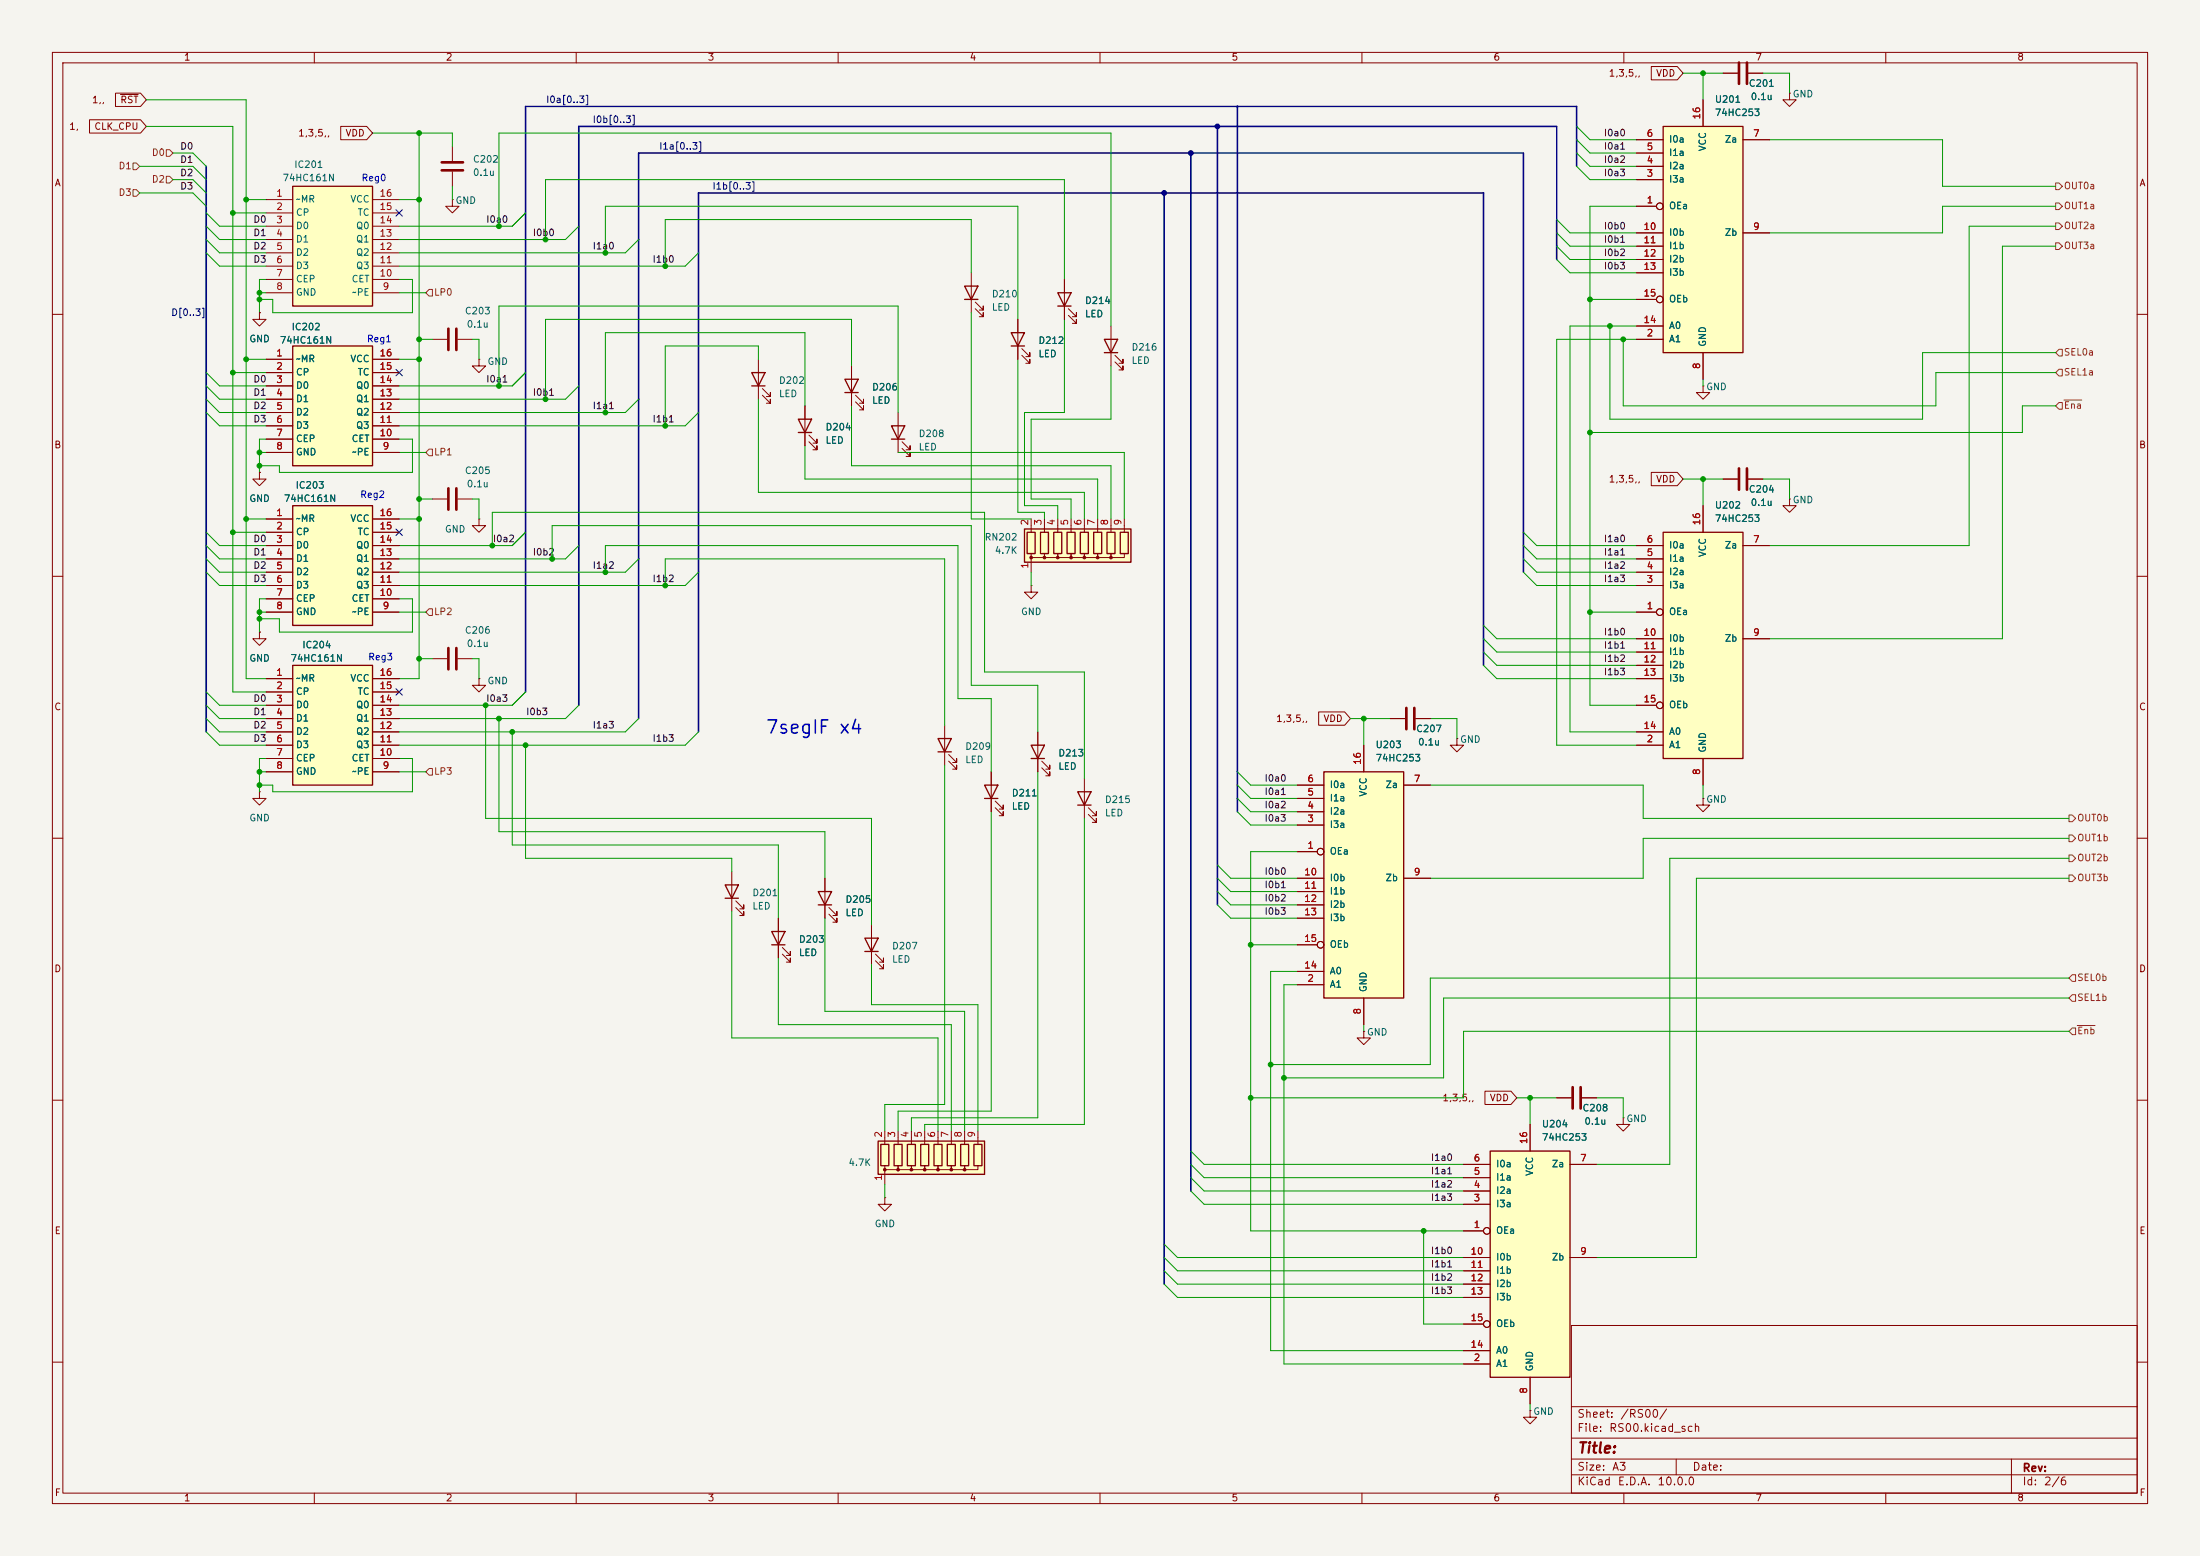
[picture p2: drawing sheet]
<svg xmlns="http://www.w3.org/2000/svg" width="420mm" height="297mm" viewBox="0 0 420 297" stroke-linecap="round" stroke-linejoin="round" font-family="sans-serif">
<path d="M0 0h420v297h-420z" fill="#f5f4ef" stroke="#f5f4ef" stroke-width=".19"/>
<g fill="none" stroke="#840000" stroke-width=".19">
<path d="M10 10h400v277h-400zM12 12h396v273h-396zM60 10v2M110 10v2M160 10v2M210 10v2M260 10v2M310 10v2M360 10v2M10 60h2M408 60h2M10 110h2"/>
<path d="M408 110h2M10 160h2M408 160h2M10 210h2M408 210h2M300 253h108v32h-108zM10 260h2M300 278.5h108M300 274.5h108M300 268.5h108M320 278.5v3M384 278.5v6.5"/>
<path d="M408 260h2M60 285v2M110 285v2M160 285v2M210 285v2M260 285v2M300 281.5h108M310 285v2M360 285v2"/>
</g>
<path d="M55.9 66h15.2v22.9h-15.2z" fill="#ffffc2"/>
<path d="M55.9 66h15.2v22.9h-15.2z" fill="none" stroke="#840000" stroke-width=".25"/>
<g fill="none" stroke="#840000" stroke-width=".19">
<path d="M50.8 68.6h5.1M50.8 71.1h5.1M50.8 73.7h5.1M50.8 76.2h5.1M50.8 78.7h5.1M71.1 68.6h5.1M71.1 71.1h5.1M71.1 73.7h5.1M71.1 76.2h5.1M71.1 78.7h5.1M50.8 81.3h5.1M50.8 83.8h5.1"/>
<path d="M50.8 86.4h5.1M71.1 81.3h5.1M71.1 83.8h5.1M71.1 86.4h5.1"/>
</g>
<path d="M195.6 101h20.3v6.3h-20.3z" fill="#ffffc2"/>
<path d="M143.5 71.1h2.5l-1.2 2.6zM143.5 73.7h2.5M195.6 101h20.3v6.3h-20.3zM196.1 101.6h1.5v4.1h-1.5zM198.6 101.6h1.6v4.1h-1.6zM201.2 101.6h1.5v4.1h-1.5zM203.7 101.6h1.5v4.1h-1.5zM206.2 101.6h1.6v4.1h-1.6zM208.8 101.6h1.5v4.1h-1.5zM211.3 101.6h1.6v4.1h-1.6zM213.9 101.6h1.5v4.1h-1.5z" fill="none" stroke="#840000" stroke-width=".25"/>
<g fill="#840000" stroke="#840000" stroke-width=".19">
<circle cx="196.8" cy="106.4" r=".25"/>
<circle cx="199.4" cy="106.4" r=".25"/>
<circle cx="201.9" cy="106.4" r=".25"/>
<circle cx="204.5" cy="106.4" r=".25"/>
<circle cx="207" cy="106.4" r=".25"/>
<circle cx="209.5" cy="106.4" r=".25"/>
<circle cx="212.1" cy="106.4" r=".25"/>
</g>
<g fill="none" stroke="#840000" stroke-width=".19">
<path d="M144.8 68.6v7.6M145.5 75.4l1.6 1.6v-.8v.8h-.8M145.5 74.2l1.6 1.5v-.8v.8h-.8M196.8 99.1v2.5M199.4 99.1v2.5M201.9 99.1v2.5M204.5 99.1v2.5M207 99.1v2.5M209.5 99.1v2.5M212.1 99.1v2.5M214.6 99.1v2.5M196.8 105.7v.7h2.6v-.7v.7h2.5v-.7v.7h2.6v-.7v.7h2.5v-.7v.7h2.5v-.7v.7h2.6v-.7v.7h2.5v-.7"/>
<path d="M196.8 106.7v2.5"/>
</g>
<path d="M55.9 35.6h15.2v22.8h-15.2z" fill="#ffffc2"/>
<path d="M55.9 35.6h15.2v22.8h-15.2z" fill="none" stroke="#840000" stroke-width=".25"/>
<g fill="none" stroke="#840000" stroke-width=".19">
<path d="M50.8 38.1h5.1M71.1 38.1h5.1M49.5 59.7v1.3h1.3l-1.3 1.2-1.2-1.2h1.2M49.5 59.7h.1M50.8 40.6h5.1M50.8 43.2h5.1M50.8 45.7h5.1M50.8 48.3h5.1M50.8 50.8h5.1M50.8 53.3h5.1M50.8 55.9h5.1M71.1 40.6h5.1"/>
<path d="M71.1 43.2h5.1M71.1 45.7h5.1M71.1 48.3h5.1M71.1 50.8h5.1M71.1 53.3h5.1M71.1 55.9h5.1M341.6 95.3v1.2h1.3l-1.3 1.3-1.2-1.3h1.2M341.6 95.3h.1"/>
</g>
<path d="M252.7 147.3h15.3v43.2h-15.3z" fill="#ffffc2"/>
<path d="M161.3 72.4h2.5l-1.2 2.5zM161.3 74.9h2.5M152.4 80h2.5l-1.2 2.6zM152.4 82.6h2.5M252.7 147.3h15.3v43.2h-15.3zM138.4 168.9h2.6l-1.3 2.6zM138.4 171.5h2.6M147.3 177.8h2.6l-1.3 2.5zM165.1 179.1h2.5l-1.2 2.5zM147.3 180.3h2.6M165.1 181.6h2.5" fill="none" stroke="#840000" stroke-width=".25"/>
<g fill="none" stroke="#840000" stroke-width=".19">
<path d="M86.4 27.9v2.8M86.4 32.8v2.8M91.4 68.6v1.3h1.3l-1.3 1.2-1.2-1.2h1.2M91.4 68.6h.1M153.7 77.5v7.6M162.6 69.9v7.6M163.3 76.7l1.5 1.5v-.7v.7h-.7M163.3 75.4l1.5 1.6v-.8v.8h-.7M325.1 73.7v1.2h1.3l-1.3 1.3-1.3-1.3h1.3M325.1 73.7h.1M49.5 90.2v1.2h1.3l-1.3 1.3-1.2-1.3h1.2M49.5 90.2h.1"/>
<path d="M82.5 95.3h2.8M87.4 95.3h2.8M154.4 84.3l1.6 1.6v-.8v.8h-.8M154.4 83.1l1.6 1.5v-.8v.8h-.8M91.4 129.5v1.3h1.3l-1.3 1.3-1.2-1.3h1.2M91.4 129.5h.1M265.4 137.2h2.8M270.3 137.2h2.7M247.6 157.5h5.1M247.6 154.9h5.1M247.6 152.4h5.1M247.6 149.9h5.1"/>
<path d="M260.3 142.2v5.1M268 149.9h5M139.7 166.4v7.6M140.5 173.2l1.5 1.6v-.8v.8h-.8M140.5 172l1.5 1.5v-.8v.8h-.8M148.6 175.3v7.6M166.4 176.5v7.7M247.6 162.6h3.9M247.6 167.6h5.1M247.6 170.2h5.1M247.6 172.7h5.1M247.6 175.3h5.1"/>
<path d="M268 167.6h5M149.4 182.1l1.5 1.5v-.7v.7h-.8M149.4 180.8l1.5 1.6v-.8v.8h-.8M167.1 183.4l1.6 1.5v-.7v.7h-.8M167.1 182.1l1.6 1.5v-.7v.7h-.8M247.6 188h5.1M247.6 185.4h5.1M247.6 180.3h3.9M260.3 190.5v5.1M168.9 228.6v1.3h1.3l-1.3 1.2-1.3-1.2h1.3M168.9 228.6h.1"/>
<circle cx="252.1" cy="162.6" r=".63"/>
<circle cx="252.1" cy="180.3" r=".63"/>
</g>
<path d="M84.3 32.5h4.1M84.3 31h4.1M85.6 93.2v4.1M87.1 93.2v4.1M268.5 135.1v4.1M270 135.1v4.1" fill="none" stroke="#840000" stroke-width=".51"/>
<path d="M317.5 101.6h15.2v43.2h-15.2z" fill="#ffffc2"/>
<path d="M317.5 101.6h15.2v43.2h-15.2zM156.2 170.2h2.5l-1.2 2.5zM156.2 172.7h2.5" fill="none" stroke="#840000" stroke-width=".25"/>
<g fill="none" stroke="#840000" stroke-width=".19">
<path d="M86.4 38.1v1.3h1.2l-1.2 1.2-1.3-1.2h1.3M86.4 38.1h.1M325.1 96.5v5.1M312.4 116.8h3.8M312.4 111.8h5.1M312.4 109.2h5.1M312.4 106.7h5.1M312.4 104.1h5.1M332.7 104.1h5.1M49.5 120.7v1.2h1.3l-1.3 1.3-1.2-1.3h1.2M49.5 120.7h.1M312.4 121.9h5.1"/>
<path d="M312.4 124.5h5.1M312.4 127h5.1M312.4 129.5h5.1M312.4 139.7h5.1M312.4 134.6h3.8M332.7 121.9h5.1M312.4 142.2h5.1M325.1 152.4v1.3h1.3l-1.3 1.2-1.3-1.2h1.3M325.1 152.4h.1M325.1 144.8v5.1M157.5 167.6v7.7M158.2 174.5l1.6 1.5v-.7v.7h-.8"/>
<path d="M158.2 173.2l1.6 1.6v-.8v.8h-.8M260.3 196.9v1.2h1.3l-1.3 1.3-1.2-1.3h1.2M260.3 196.9h.1M297.2 209.6h2.8M302 209.6h2.8M309.9 213.4v1.2h1.2l-1.2 1.3-1.3-1.3h1.3M309.9 213.4h.1"/>
<circle cx="316.9" cy="116.8" r=".63"/>
<circle cx="316.9" cy="134.6" r=".63"/>
</g>
<path d="M300.2 207.5v4.1M301.8 207.5v4.1" fill="none" stroke="#840000" stroke-width=".51"/>
<path d="M55.9 96.5h15.2v22.9h-15.2z" fill="#ffffc2"/>
<path d="M55.9 96.5h15.2v22.9h-15.2z" fill="none" stroke="#840000" stroke-width=".25"/>
<g fill="none" stroke="#840000" stroke-width=".19">
<path d="M50.8 99.1h5.1M71.1 99.1h5.1M50.8 101.6h5.1M50.8 104.1h5.1M50.8 106.7h5.1M50.8 109.2h5.1M50.8 111.8h5.1M50.8 114.3h5.1M50.8 116.8h5.1M71.1 101.6h5.1M71.1 104.1h5.1M71.1 106.7h5.1"/>
<path d="M71.1 109.2h5.1M71.1 111.8h5.1M71.1 114.3h5.1M71.1 116.8h5.1"/>
</g>
<path d="M284.5 219.7h15.2v43.2h-15.2z" fill="#ffffc2"/>
<path d="M284.5 219.7h15.2v43.2h-15.2z" fill="none" stroke="#840000" stroke-width=".25"/>
<g fill="none" stroke="#840000" stroke-width=".19">
<path d="M82.5 64.8h2.8M87.4 64.8h2.8M91.4 99.1v1.2h1.3l-1.3 1.3-1.2-1.3h1.2M91.4 99.1h.1M82.5 125.7h2.8M87.4 125.7h2.8M292.1 214.6v5.1M279.4 234.9h3.8M279.4 229.9h5.1M279.4 227.3h5.1M279.4 224.8h5.1M279.4 222.2h5.1"/>
<path d="M299.7 222.2h5.1M279.4 240h5.1M279.4 242.6h5.1M279.4 245.1h5.1M279.4 247.6h5.1M279.4 257.8h5.1M279.4 252.7h3.8M299.7 240h5.1M279.4 260.3h5.1M292.1 269.2v1.3h1.3l-1.3 1.3-1.3-1.3h1.3M292.1 269.2h.1M292.1 262.9v5.1"/>
<circle cx="283.8" cy="234.9" r=".63"/>
<circle cx="283.8" cy="252.7" r=".63"/>
</g>
<path d="M85.6 62.7v4.1M87.1 62.7v4.1M85.6 123.7v4.1M87.1 123.7v4.1" fill="none" stroke="#840000" stroke-width=".51"/>
<path d="M55.9 127h15.2v22.9h-15.2z" fill="#ffffc2"/>
<path d="M201.9 55.9h2.6l-1.3 2.5zM201.9 58.4h2.6M193 63.5h2.6l-1.3 2.5zM193 66h2.6M210.8 64.8h2.6l-1.3 2.5zM210.8 67.3h2.6M55.9 127h15.2v22.9h-15.2z" fill="none" stroke="#840000" stroke-width=".25"/>
<g fill="none" stroke="#840000" stroke-width=".19">
<path d="M328.9 14h2.8M333.8 14h2.7M341.6 17.8v1.3h1.3l-1.3 1.2-1.2-1.2h1.2M341.6 17.8h.1M203.2 53.3v7.7M204 58.9l1.5 1.6v-.8v.8h-.8M194.3 61v7.6M195.1 67.8l1.5 1.5v-.7v.7h-.8M195.1 66.5l1.5 1.6v-.8v.8h-.8M204 60.2l1.5 1.5v-.7v.7h-.8M212.1 62.2v7.7M212.9 69.1l1.5 1.5v-.7v.7h-.8"/>
<path d="M212.9 67.8l1.5 1.5v-.7v.7h-.8M328.9 91.4h2.8M333.8 91.4h2.7M50.8 129.5h5.1M50.8 132.1h5.1M50.8 134.6h5.1M50.8 137.2h5.1M50.8 139.7h5.1M71.1 129.5h5.1M71.1 132.1h5.1M71.1 134.6h5.1M71.1 137.2h5.1"/>
<path d="M71.1 139.7h5.1M49.5 151.1v1.3h1.3l-1.3 1.3-1.2-1.3h1.2M49.5 151.1h.1M50.8 142.2h5.1M50.8 144.8h5.1M50.8 147.3h5.1M71.1 142.2h5.1M71.1 144.8h5.1M71.1 147.3h5.1M278.1 141v1.2h1.3l-1.3 1.3-1.2-1.3h1.2M278.1 141h.1"/>
</g>
<path d="M332 11.9v4.1M333.5 11.9v4.1M332 89.4v4.1M333.5 89.4v4.1" fill="none" stroke="#840000" stroke-width=".51"/>
<path d="M317.5 24.1h15.2v43.2h-15.2z" fill="#ffffc2"/>
<path d="M317.5 24.1h15.2v43.2h-15.2zM184.1 54.6h2.6l-1.3 2.6zM184.1 57.2h2.6" fill="none" stroke="#840000" stroke-width=".25"/>
<g fill="none" stroke="#840000" stroke-width=".19">
<path d="M325.1 19.1v5M312.4 39.4h3.8M312.4 34.3h5.1M312.4 31.8h5.1M312.4 29.2h5.1M312.4 26.7h5.1M332.7 26.7h5.1M185.4 52.1v7.6M186.2 58.9l1.5 1.6v-.8v.8h-.8M186.2 57.7l1.5 1.5v-.8v.8h-.8M312.4 44.5h5.1M312.4 47h5.1"/>
<path d="M312.4 49.5h5.1M312.4 52.1h5.1M312.4 57.2h3.8M332.7 44.5h5.1M312.4 64.8h5.1M312.4 62.2h5.1M325.1 67.3v5.1"/>
<circle cx="316.9" cy="39.4" r=".63"/>
<circle cx="316.9" cy="57.1" r=".63"/>
</g>
<path d="M167.6 217.8h20.4v6.4h-20.4z" fill="#ffffc2"/>
<g fill="none" stroke="#840000" stroke-width=".25">
<path d="M170.2 81.3h2.5l-1.3 2.5zM170.2 83.8h2.5M179.1 141h2.5l-1.3 2.5zM179.1 143.5h2.5M188 149.9h2.5l-1.3 2.5zM188 152.4h2.5M196.8 142.2h2.6l-1.3 2.6zM196.8 144.8h2.6M205.7 151.1h2.6l-1.3 2.6zM205.7 153.7h2.6M167.6 217.8h20.4v6.4h-20.4zM168.1 218.4h1.6v4.1h-1.6z"/>
<path d="M170.7 218.4h1.5v4.1h-1.5zM173.2 218.4h1.6v4.1h-1.6zM175.8 218.4h1.5v4.1h-1.5zM178.3 218.4h1.5v4.1h-1.5zM180.8 218.4h1.6v4.1h-1.6zM183.4 218.4h1.5v4.1h-1.5zM185.9 218.4h1.6v4.1h-1.6z"/>
</g>
<g fill="#840000" stroke="#840000" stroke-width=".19">
<circle cx="168.9" cy="223.3" r=".25"/>
<circle cx="171.4" cy="223.3" r=".25"/>
<circle cx="174" cy="223.3" r=".25"/>
<circle cx="176.5" cy="223.3" r=".25"/>
<circle cx="179.1" cy="223.3" r=".25"/>
<circle cx="181.6" cy="223.3" r=".25"/>
<circle cx="184.1" cy="223.3" r=".25"/>
</g>
<g fill="none" stroke="#840000" stroke-width=".19">
<path d="M22 17.8h4.8l1.1 1.3-1.1 1.2h-4.8zM23 18h3.4M315.2 12.7h5l1.1 1.3-1.1 1.2h-5zM325.1 19.1v5M328.9 14h2.8M333.8 14h2.7M17.1 22.9h9.7l1.1 1.2-1.1 1.3h-9.7zM65 24.1h5l1.1 1.3-1.1 1.3h-5zM312.4 39.4h3.8M312.4 34.3h5.1M312.4 31.8h5.1M312.4 29.2h5.1"/>
<path d="M312.4 26.7h5.1M332.7 26.7h5.1M49.5 59.7h.1M203.2 53.3v2.6M203.2 58.4v2.6M312.4 44.5h5.1M312.4 47h5.1M312.4 49.5h5.1M312.4 52.1h5.1M312.4 57.2h3.8M332.7 44.5h5.1M50.8 68.6h5.1"/>
<path d="M50.8 71.1h5.1M50.8 73.7h5.1M50.8 76.2h5.1M50.8 78.7h5.1M71.1 68.6h5.1M71.1 71.1h5.1M71.1 73.7h5.1M71.1 76.2h5.1M71.1 78.7h5.1M153.7 77.5v2.5M162.6 69.9v2.5M162.6 74.9v2.6"/>
<path d="M171.4 78.7v7.7M194.3 61v2.5M194.3 66v2.6M312.4 64.8h5.1M312.4 62.2h5.1M325.1 67.3v5.1M49.5 90.2h.1M50.8 81.3h5.1M50.8 83.8h5.1M50.8 86.4h5.1M50.8 99.1h5.1M71.1 81.3h5.1"/>
<path d="M71.1 83.8h5.1M71.1 86.4h5.1M71.1 99.1h5.1M153.7 82.6v2.5M172.2 85.6l1.5 1.5v-.7v.7h-.7M172.2 84.3l1.5 1.6v-.8v.8h-.7M315.2 90.2h5l1.1 1.2-1.1 1.3h-5zM325.1 96.5v5.1M328.9 91.4h2.8M333.8 91.4h2.7M50.8 116.8h5.1M50.8 111.8h5.1"/>
<path d="M50.8 109.2h5.1M50.8 106.7h5.1M50.8 104.1h5.1M50.8 101.6h5.1M50.8 114.3h5.1M71.1 116.8h5.1M71.1 111.8h5.1M71.1 109.2h5.1M71.1 106.7h5.1M71.1 104.1h5.1M71.1 101.6h5.1M71.1 114.3h5.1"/>
<path d="M196.8 111.8v1.2h1.3l-1.3 1.3-1.2-1.3h1.2M196.8 111.8h.1M312.4 116.8h3.8M312.4 111.8h5.1M312.4 109.2h5.1M312.4 106.7h5.1M312.4 104.1h5.1M332.7 104.1h5.1M49.5 120.7h.1M50.8 137.2h5.1M50.8 129.5h5.1M50.8 139.7h5.1"/>
<path d="M50.8 134.6h5.1M50.8 132.1h5.1M71.1 137.2h5.1M71.1 129.5h5.1M71.1 139.7h5.1M71.1 134.6h5.1M71.1 132.1h5.1M180.3 138.4v7.7M198.1 139.7v7.6M251.7 135.9h5l1.1 1.3-1.1 1.2h-5zM265.4 137.2h2.8M270.3 137.2h2.7"/>
<path d="M312.4 121.9h5.1M312.4 124.5h5.1M312.4 127h5.1M312.4 129.5h5.1M312.4 139.7h5.1M312.4 134.6h3.8M332.7 121.9h5.1M50.8 142.2h5.1M50.8 144.8h5.1M50.8 147.3h5.1M71.1 142.2h5.1M71.1 144.8h5.1"/>
<path d="M71.1 147.3h5.1M181.1 145.3l1.5 1.5v-.7v.7h-.7M181.1 144l1.5 1.5v-.7v.7h-.7M189.2 147.3v7.6M190 154.2l1.5 1.5v-.8v.8h-.7M190 152.9l1.5 1.5v-.7v.7h-.7M198.9 146.6l1.5 1.5v-.8v.8h-.8M198.9 145.3l1.5 1.5v-.7v.7h-.8M207 148.6v7.6M207.8 155.4l1.5 1.6v-.8v.8h-.8M207.8 154.2l1.5 1.5v-.8v.8h-.8M247.6 157.5h5.1"/>
<path d="M247.6 154.9h5.1M247.6 152.4h5.1M247.6 149.9h5.1M260.3 142.2v5.1M268 149.9h5M312.4 142.2h5.1M325.1 144.8v5.1M148.6 175.3v2.5M157.5 167.6v2.6M157.5 172.7v2.6M247.6 162.6h3.9M247.6 167.6h5.1"/>
<path d="M247.6 170.2h5.1M247.6 172.7h5.1M247.6 175.3h5.1M268 167.6h5M148.6 180.3v2.6M247.6 188h5.1M247.6 185.4h5.1M247.6 180.3h3.9M260.3 190.5v5.1M168.9 215.9v2.5M171.4 215.9v2.5M174 215.9v2.5"/>
<path d="M176.5 215.9v2.5M179.1 215.9v2.5M181.6 215.9v2.5M184.1 215.9v2.5M186.7 215.9v2.5M283.5 208.3h4.9l1.2 1.3-1.2 1.2h-4.9zM292.1 214.6v5.1M297.2 209.6h2.8M302 209.6h2.8M168.9 222.5v.8h2.5v-.8v.8h2.6v-.8v.8h2.5v-.8v.8h2.6v-.8v.8h2.5v-.8v.8h2.5v-.8v.8h2.6v-.8M168.9 223.5v2.6M279.4 234.9h3.8"/>
<path d="M279.4 229.9h5.1M279.4 227.3h5.1M279.4 224.8h5.1M279.4 222.2h5.1M299.7 222.2h5.1M279.4 240h5.1M279.4 242.6h5.1M279.4 245.1h5.1M279.4 247.6h5.1M279.4 257.8h5.1M279.4 252.7h3.8M299.7 240h5.1"/>
<path d="M279.4 260.3h5.1M292.1 262.9v5.1"/>
<circle cx="316.9" cy="39.4" r=".63"/>
<circle cx="316.9" cy="57.1" r=".63"/>
<circle cx="316.9" cy="116.8" r=".63"/>
<circle cx="316.9" cy="134.6" r=".63"/>
<circle cx="252.1" cy="162.6" r=".63"/>
<circle cx="252.1" cy="180.3" r=".63"/>
<circle cx="283.8" cy="234.9" r=".63"/>
<circle cx="283.8" cy="252.7" r=".63"/>
</g>
<g fill="none" stroke="#725600" stroke-width=".19">
<path d="M25.4 36.2h.6l.7 .6-.7 .7h-.6zM25.4 31.1h.6l.7 .7-.7 .6h-.6zM31.7 28.6h.7l.6 .6-.6 .6h-.7zM31.7 33.7h.7l.6 .6-.6 .6h-.7zM392.4 38.7h.7l.6 .7-.6 .6h-.7zM392.4 34.9h.7l.6 .7-.6 .6h-.7zM81.3 55.9l.6-.7h.6v1.3h-.6zM392.4 46.4h.7l.6 .6-.6 .6h-.7zM392.4 42.5h.7l.6 .7-.6 .6h-.7zM393.1 70.5h.6v1.3h-.6l-.7-.7zM393.1 76.8h.6v1.3h-.6l-.7-.6zM393.1 66.7h.6v1.2h-.6l-.7-.6z"/>
<path d="M394 76.4h3.4M81.3 86.4l.6-.7h.6v1.3h-.6zM81.9 116.2h.6v1.3h-.6l-.6-.7zM81.9 146.7h.6v1.3h-.6l-.6-.7zM395 155.6h.6l.6 .6-.6 .6h-.6zM395 159.4h.6l.6 .6-.6 .7h-.6zM395 167h.6l.6 .6-.6 .7h-.6zM395 163.2h.6l.6 .6-.6 .7h-.6zM395.6 196.2h.6v1.3h-.6l-.6-.6zM395.6 186.1h.6v1.2h-.6l-.6-.6zM395.6 189.9h.6v1.2h-.6l-.6-.6zM396.6 195.7h3.4"/>
</g>
<path d="M39.4 31.8v107.9M100.3 20.3v111.8M222.2 36.8v208.3M232.4 24.1v148.6M236.2 20.3v134.6M290.8 29.2v80M297.2 24.1h-186.7v110.5M301 20.3v11.5M297.2 41.9v7.6M121.9 137.2v-108h105.4v198.1M283.2 127v-90.2h-149.9v102.9" fill="none" stroke="#000084" stroke-width=".3"/>
<path d="M100.3 20.3h200.7M227.3 29.2h63.5M297.2 24.1v17.8" fill="none" stroke="#000084" stroke-width=".25"/>
<g fill="none" stroke="#009600" stroke-width=".19">
<path d="M27.9 19.1h19.1v110.4h3.8M321.3 14h7.6M325.1 14v5.1M336.5 14h5.1v3.8M26.7 36.8h10.1l2.6 2.6M26.7 31.8h10.1l2.6 2.5M27.9 24.1h16.5v108h6.4M33 34.3h3.8l2.6 2.5M33 29.2h3.8l2.6 2.6M47 38.1h3.8M71.1 25.4h15.3v2.5M76.2 38.1h3.8"/>
<path d="M80 25.4v104.1h-3.8M86.4 35.6v2.5M301 24.1l2.5 2.6h8.9M301 31.8l2.5 2.5h8.9M301 26.7l2.5 2.5h8.9M301 29.2l2.5 2.6h8.9M312.4 39.4h-8.9v95.2h8.9M337.8 26.7h33v8.9h21.6M392.4 39.4h-21.6v5.1h-33M39.4 40.6l2.5 2.6h8.9M39.4 45.7l2.5 2.6h8.9M39.4 43.2l2.5 2.5h8.9"/>
<path d="M39.4 48.3l2.5 2.5h8.9M44.4 40.6h6.4M49.5 55.9h1.3M50.8 53.3h-1.3v6.4M76.2 53.3h2.5v6.4h-26.6v-2.5h-2.6M76.2 55.9h5.1M95.2 43.2v-17.8h116.9v36.8M100.3 40.6l-2.5 2.6h-21.6M104.1 45.7v-11.4h99.1v19M110.5 43.2l-2.6 2.5h-31.7M115.6 48.3v-8.9h78.7v21.6M121.9 45.7l-2.5 2.6h-43.2"/>
<path d="M127 50.8v-8.9h58.4v10.2M133.3 48.3l-2.5 2.5h-54.6M185.4 59.7v39.4h11.4M297.2 41.9l2.5 2.6h12.7M297.2 44.5l2.5 2.5h12.7M297.2 49.5l2.5 2.6h12.7M297.2 47l2.5 2.5h12.7M303.5 57.2h8.9M392.4 47h-10.1v74.9h-44.5M392.4 43.2h-16.5v60.9h-38.1M39.4 78.7l2.5 2.6h8.9M39.4 73.7l2.5 2.5h8.9"/>
<path d="M39.4 76.2l2.5 2.5h8.9M39.4 71.1l2.5 2.6h8.9M44.4 71.1h6.4M47 68.6h3.8M76.2 68.6h3.8M80 64.8h2.5M90.2 64.8h1.2v3.8M95.2 73.7v-15.3h76.2v20.3M100.3 71.1l-2.5 2.6h-21.6M110.5 73.7l-2.6 2.5h-31.7M121.9 76.2l-2.5 2.5h-43.2M133.3 78.7l-2.5 2.6h-54.6"/>
<path d="M144.8 68.6v-2.6h-17.8v15.3M144.8 76.2v17.8h62.2v5.1M153.7 77.5v-14h-38.1v15.2M162.6 77.5v11.4h49.5v10.2M162.6 69.9v-8.9h-58.5v15.2M194.3 68.6v29.2h5.1v1.3M203.2 61v17.7h-7.6v17.8h6.3v2.6M212.1 69.9v10.1h-15.3v15.3h7.7v3.8M307.3 62.2v17.8h59.7v-12.7h25.4M309.9 64.8v12.7h59.7v-6.4h22.8M312.4 64.8h-15.2v77.4h15.2M312.4 62.2h-12.7v77.5h12.7"/>
<path d="M325.1 72.4v1.3M392.4 77.5h-6.3v5.1h-82.6M47 99.1h3.8M49.5 86.4h1.3M50.8 83.8h-1.3v6.4M76.2 99.1h3.8M76.2 83.8h2.5v6.4h-25.4v-1.3h-3.8M76.2 86.4h5.1M80 95.3h2.5M90.2 95.3h1.2v3.8M153.7 85.1v6.3h55.8v7.7M171.4 86.4h43.2v12.7"/>
<path d="M321.3 91.4h7.6M325.1 91.4v5.1M336.5 91.4h5.1v3.9M39.4 101.6l2.5 2.5h8.9M39.4 106.7l2.5 2.5h8.9M39.4 104.1l2.5 2.6h8.9M39.4 109.2l2.5 2.6h8.9M44.4 101.6h6.4M49.5 116.8h1.3M50.8 114.3h-1.3v6.4M76.2 116.8h5.1M76.2 114.3h2.5v6.4h-25.4v-2.6h-3.8"/>
<path d="M94 104.1v-6.3h94v30.5h19v20.3M100.3 101.6l-2.5 2.5h-21.6M105.4 106.7v-6.4h80v30.5h12.7v8.9M110.5 104.1l-2.6 2.6h-31.7M115.6 109.2v-5.1h67.3v29.3h6.3v13.9M121.9 106.7l-2.5 2.5h-43.2M127 111.8v-5.1h53.3v31.7M133.3 109.2l-2.5 2.6h-54.6M196.8 109.2v2.6M283.2 119.4l2.5 2.5h26.7M290.8 101.6l2.6 2.5h19M290.8 106.7l2.6 2.5h19"/>
<path d="M290.8 104.1l2.6 2.6h19M290.8 109.2l2.6 2.6h19M303.5 116.8h8.9M39.4 137.2l2.5 2.5h8.9M39.4 134.6l2.5 2.6h8.9M39.4 139.7l2.5 2.5h8.9M39.4 132.1l2.5 2.5h8.9M80 125.7h2.5M90.2 125.7h1.2v3.8M92.7 134.6v21.6h73.7v20.3M95.2 137.2v21.6h62.3v8.8M97.8 139.7v21.6h50.8v14"/>
<path d="M100.3 132.1l-2.5 2.5h-21.6M110.5 134.6l-2.6 2.6h-31.7M121.9 137.2l-2.5 2.5h-43.2M133.3 139.7l-2.5 2.5h-54.6M257.8 137.2h7.6M260.3 137.2v5M273 137.2h5.1v3.8M283.2 121.9l2.5 2.6h26.7M283.2 124.5l2.5 2.5h26.7M283.2 127l2.5 2.5h26.7M49.5 147.3h1.3M50.8 144.8h-1.3v6.3"/>
<path d="M76.2 144.8h2.5v6.3h-26.6v-1.2h-2.6M76.2 147.3h5.1M100.3 142.2v21.6h39.4v2.6M180.3 146.1v64.7h-11.4v5.1M189.2 154.9v57.2h-17.8v3.8M198.1 147.3v66.1h-24.1v2.5M207 156.2v58.4h-30.5v1.3M236.2 147.3l2.6 2.6h8.8M236.2 152.4l2.6 2.5h8.8M236.2 154.9l2.6 2.6h8.8M236.2 149.9l2.6 2.5h8.8M273 149.9h40.7v6.3h81.3"/>
<path d="M325.1 149.9v2.5M139.7 174v24.1h39.4v17.8M157.5 175.3v17.7h26.6v22.9M232.4 165.1l2.5 2.5h12.7M232.4 172.7l2.5 2.6h12.7M232.4 170.2l2.5 2.5h12.7M232.4 167.6l2.5 2.6h12.7M247.6 162.6h-8.8v72.3h40.6M395 160h-81.3v7.6h-40.7M395 163.8h-76.2v58.4h-14M395 167.6h-71.2v72.4h-19M148.6 182.9v12.7h33v20.3"/>
<path d="M166.4 184.2v7.6h20.3v24.1M238.8 180.3h8.8M247.6 188h-2.5v72.3h34.3M247.6 185.4h-5v72.4h36.8M260.3 195.6v1.3M395 196.9h-115.6v12.7h-40.6M395 190.5h-119.4v15.2h-30.5M395 186.7h-122v16.5h-30.4M227.3 219.7l2.6 2.5h49.5M289.6 209.6h7.6M292.1 209.6v5M304.8 209.6h5.1v3.8"/>
<path d="M168.9 226.1v2.5M222.2 237.5l2.6 2.5h54.6M227.3 227.3l2.6 2.6h49.5M227.3 222.2l2.6 2.6h49.5M227.3 224.8l2.6 2.5h49.5M271.8 234.9v17.8h7.6M222.2 245.1l2.6 2.5h54.6M222.2 240l2.6 2.6h54.6M222.2 242.6l2.6 2.5h54.6M292.1 268v1.2"/>
</g>
<path d="M75.6 40l1.2 1.2M76.8 40l-1.2 1.2M75.6 70.5l1.2 1.2M76.8 70.5l-1.2 1.2M75.6 101l1.2 1.2M76.8 101l-1.2 1.2M75.6 131.5l1.2 1.2M76.8 131.5l-1.2 1.2" fill="none" stroke="#000084" stroke-width=".19"/>
<g fill="#009600" stroke="#009600" stroke-width=".19">
<circle cx="307.3" cy="62.2" r=".46"/>
<circle cx="303.5" cy="57.2" r=".46"/>
<circle cx="325.1" cy="14" r=".46"/>
<circle cx="260.3" cy="137.2" r=".46"/>
<circle cx="303.5" cy="116.8" r=".46"/>
<circle cx="309.9" cy="64.8" r=".46"/>
<circle cx="303.5" cy="82.6" r=".46"/>
<circle cx="325.1" cy="91.4" r=".46"/>
<circle cx="80" cy="68.6" r=".46"/>
<circle cx="80" cy="64.8" r=".46"/>
<circle cx="47" cy="68.6" r=".46"/>
<circle cx="49.5" cy="88.9" r=".46"/>
<circle cx="80" cy="95.3" r=".46"/>
<circle cx="47" cy="99.1" r=".46"/>
<circle cx="49.5" cy="86.4" r=".46"/>
<circle cx="80" cy="38.1" r=".46"/>
<circle cx="95.2" cy="43.2" r=".46"/>
<circle cx="80" cy="25.4" r=".46"/>
<circle cx="49.5" cy="149.9" r=".46"/>
<circle cx="49.5" cy="118.1" r=".46"/>
<circle cx="49.5" cy="116.8" r=".46"/>
<circle cx="49.5" cy="147.3" r=".46"/>
<circle cx="47" cy="38.1" r=".46"/>
<circle cx="44.4" cy="40.6" r=".46"/>
<circle cx="97.8" cy="139.7" r=".46"/>
<circle cx="94" cy="104.1" r=".46"/>
<circle cx="44.4" cy="101.6" r=".46"/>
<circle cx="80" cy="99.1" r=".46"/>
<circle cx="44.4" cy="71.1" r=".46"/>
<circle cx="49.5" cy="55.9" r=".46"/>
<circle cx="49.5" cy="57.2" r=".46"/>
<circle cx="80" cy="125.7" r=".46"/>
<circle cx="92.7" cy="134.6" r=".46"/>
<circle cx="95.2" cy="137.2" r=".46"/>
<circle cx="127" cy="111.8" r=".46"/>
<circle cx="115.6" cy="109.2" r=".46"/>
<circle cx="105.4" cy="106.7" r=".46"/>
<circle cx="100.3" cy="142.2" r=".46"/>
<circle cx="104.1" cy="76.2" r=".46"/>
<circle cx="115.6" cy="48.3" r=".46"/>
<circle cx="104.1" cy="45.7" r=".46"/>
<circle cx="127" cy="81.3" r=".46"/>
<circle cx="127" cy="50.8" r=".46"/>
<circle cx="115.6" cy="78.7" r=".46"/>
<circle cx="95.2" cy="73.7" r=".46"/>
<circle cx="238.8" cy="209.6" r=".46"/>
<circle cx="242.6" cy="203.2" r=".46"/>
<circle cx="271.8" cy="234.9" r=".46"/>
<circle cx="245.1" cy="205.7" r=".46"/>
<circle cx="238.8" cy="180.3" r=".46"/>
<circle cx="292.1" cy="209.6" r=".46"/>
</g>
<g fill="#000084" stroke="#000084" stroke-width=".19">
<circle cx="232.4" cy="24.1" r=".46"/>
<circle cx="236.2" cy="20.3" r=".13"/>
<circle cx="227.3" cy="29.2" r=".46"/>
<circle cx="222.2" cy="36.8" r=".46"/>
</g>
<g font-size="2.5" fill="#0000c2">
<text x="146" y="140.7">7segIF</text>
<text x="160" y="140.7">x4</text>
</g>
<text font-size="2" fill="#840000" x="301" y="277.9">Title:</text>
<g font-size="1.5" fill="#840000">
<text x="301" y="273.7">File:</text>
<text x="301" y="271">Sheet:</text>
<text x="307.1" y="273.7">RS00.kicad_sch</text>
<text x="309.2" y="271">/RS00/</text>
<text x="301" y="281.1">Size:</text>
<text x="307.6" y="281.1">A3</text>
<text x="323" y="281.1">Date:</text>
<text x="386" y="281.3">Rev:</text>
<text x="301" y="283.9">KiCad</text>
<text x="308.7" y="283.9">E.D.A.</text>
<text x="316.3" y="283.9">10.0.0</text>
<text x="386" y="283.9">Id:</text>
<text x="390.1" y="283.9">2/6</text>
</g>
<g font-size="1.3" fill="#840000">
<text x="35" y="11.9">1</text>
<text x="85" y="11.9">2</text>
<text x="135" y="11.9">3</text>
<text x="185" y="11.9">4</text>
<text x="235" y="11.9">5</text>
<text x="285" y="11.9">6</text>
<text x="335" y="11.9">7</text>
<text x="385" y="11.9">8</text>
<text x="307" y="14.9">1,3,5,,</text>
<text x="316" y="14.9">VDD</text>
<text x="17.5" y="20">1,,</text>
<text x="22.9" y="20">RST</text>
<text x="13.1" y="25.1">1,</text>
<text x="17.9" y="25.1">CLK_CPU</text>
<text x="56.8" y="26.4">1,3,5,,</text>
<text x="65.9" y="26.4">VDD</text>
<text x="10.3" y="35.9">A</text>
<text x="408.3" y="35.9">A</text>
<text x="10.3" y="85.9">B</text>
<text x="408.2" y="85.9">B</text>
<text x="307" y="92.4">1,3,5,,</text>
<text x="316" y="92.4">VDD</text>
<text x="10.3" y="135.9">C</text>
<text x="408.2" y="135.9">C</text>
<text x="243.5" y="138.1">1,3,5,,</text>
<text x="252.5" y="138.1">VDD</text>
<text x="10.3" y="185.9">D</text>
<text x="408.2" y="185.9">D</text>
<text x="275.3" y="210.5">1,3,5,,</text>
<text x="284.3" y="210.5">VDD</text>
<text x="10.3" y="235.9">E</text>
<text x="408.3" y="235.9">E</text>
<text x="10.3" y="285.9">F</text>
<text x="35" y="286.9">1</text>
<text x="85" y="286.9">2</text>
<text x="135" y="286.9">3</text>
<text x="185" y="286.9">4</text>
<text x="235" y="286.9">5</text>
<text x="285" y="286.9">6</text>
<text x="335" y="286.9">7</text>
<text x="385" y="286.9">8</text>
<text x="408.3" y="285.9">F</text>
</g>
<g font-size="1.3" fill="#006464">
<text x="333.7" y="16.9">C201</text>
<text x="327.3" y="19.9">U201</text>
<text x="327.3" y="22.5">74HC253</text>
<text x="334.1" y="19.4">0.1u</text>
<text x="342.1" y="18.9">GND</text>
<text x="318.5" y="27.5">I0a</text>
<text x="326" y="29" transform="rotate(-90 326 29)">VCC</text>
<text x="329.2" y="27.5">Za</text>
<text x="53.8" y="34.9">74HC161N</text>
<text x="56.1" y="32.4">IC201</text>
<text x="90.2" y="31.3">C202</text>
<text x="90.2" y="33.9">0.1u</text>
<text x="318.5" y="35.2">I3a</text>
<text x="318.5" y="32.6">I2a</text>
<text x="318.5" y="30.1">I1a</text>
<text x="56.4" y="39">~MR</text>
<text x="56.4" y="41.5">CP</text>
<text x="66.8" y="39">VCC</text>
<text x="68.2" y="41.5">TC</text>
<text x="86.9" y="39.2">GND</text>
<text x="318.5" y="40.2">OEa</text>
<text x="56.4" y="44">D0</text>
<text x="56.4" y="46.6">D1</text>
<text x="67.9" y="46.6">Q1</text>
<text x="67.9" y="44">Q0</text>
<text x="318.5" y="45.3">I0b</text>
<text x="318.5" y="47.9">I1b</text>
<text x="329.2" y="45.3">Zb</text>
<text x="56.4" y="49.1">D2</text>
<text x="56.4" y="51.7">D3</text>
<text x="67.9" y="51.7">Q3</text>
<text x="67.9" y="49.1">Q2</text>
<text x="318.5" y="50.4">I2b</text>
<text x="318.5" y="52.9">I3b</text>
<text x="56.4" y="54.2">CEP</text>
<text x="56.4" y="56.7">GND</text>
<text x="67" y="54.2">CET</text>
<text x="67.1" y="56.7">~PE</text>
<text x="189.2" y="57.1">D210</text>
<text x="189.2" y="59.6">LED</text>
<text x="207" y="58.3">D214</text>
<text x="318.5" y="58">OEb</text>
<text x="47.5" y="65.6">GND</text>
<text x="53.3" y="65.9">74HC161N</text>
<text x="55.6" y="63.3">IC202</text>
<text x="88.6" y="60.3">C203</text>
<text x="89" y="62.8">0.1u</text>
<text x="198.1" y="66">D212</text>
<text x="207" y="60.9">LED</text>
<text x="318.5" y="65.6">A1</text>
<text x="318.5" y="63.1">A0</text>
<text x="56.4" y="69.4">~MR</text>
<text x="56.4" y="72">CP</text>
<text x="66.8" y="69.4">VCC</text>
<text x="68.2" y="72">TC</text>
<text x="93" y="70">GND</text>
<text x="198.1" y="68.5">LED</text>
<text x="215.9" y="67.2">D216</text>
<text x="215.9" y="69.8">LED</text>
<text x="326" y="66.3" transform="rotate(-90 326 66.3)">GND</text>
<text x="56.4" y="74.5">D0</text>
<text x="56.4" y="77.1">D1</text>
<text x="67.9" y="77.1">Q1</text>
<text x="67.9" y="74.5">Q0</text>
<text x="148.6" y="73.6">D202</text>
<text x="148.6" y="76.1">LED</text>
<text x="166.4" y="74.8">D206</text>
<text x="166.4" y="77.4">LED</text>
<text x="325.6" y="74.8">GND</text>
<text x="56.4" y="79.6">D2</text>
<text x="56.4" y="82.1">D3</text>
<text x="67.9" y="82.1">Q3</text>
<text x="67.9" y="79.6">Q2</text>
<text x="157.5" y="82.5">D204</text>
<text x="175.3" y="83.7">D208</text>
<text x="56.4" y="84.7">CEP</text>
<text x="56.4" y="87.2">GND</text>
<text x="67" y="84.7">CET</text>
<text x="67.1" y="87.2">~PE</text>
<text x="157.5" y="85">LED</text>
<text x="175.3" y="86.3">LED</text>
<text x="56.3" y="93.6">IC203</text>
<text x="88.6" y="90.8">C205</text>
<text x="89" y="93.3">0.1u</text>
<text x="333.7" y="94.3">C204</text>
<text x="47.5" y="96.1">GND</text>
<text x="54.1" y="96.1">74HC161N</text>
<text x="56.4" y="99.9">~MR</text>
<text x="66.8" y="99.9">VCC</text>
<text x="84.8" y="102">GND</text>
<text x="327.3" y="97.4">U202</text>
<text x="327.3" y="99.9">74HC253</text>
<text x="334.1" y="96.9">0.1u</text>
<text x="342.1" y="96.4">GND</text>
<text x="56.4" y="102.5">CP</text>
<text x="56.4" y="105">D0</text>
<text x="56.4" y="107.5">D1</text>
<text x="67.9" y="107.5">Q1</text>
<text x="67.9" y="105">Q0</text>
<text x="68.2" y="102.5">TC</text>
<text x="187.9" y="103.5">RN202</text>
<text x="189.8" y="106">4.7K</text>
<text x="318.5" y="107.5">I1a</text>
<text x="318.5" y="105">I0a</text>
<text x="326" y="106.4" transform="rotate(-90 326 106.4)">VCC</text>
<text x="329.2" y="105">Za</text>
<text x="56.4" y="110.1">D2</text>
<text x="56.4" y="112.6">D3</text>
<text x="67.9" y="112.6">Q3</text>
<text x="67.9" y="110.1">Q2</text>
<text x="318.5" y="112.6">I3a</text>
<text x="318.5" y="110.1">I2a</text>
<text x="56.4" y="115.2">CEP</text>
<text x="56.4" y="117.7">GND</text>
<text x="67" y="115.2">CET</text>
<text x="67.1" y="117.7">~PE</text>
<text x="194.8" y="117.7">GND</text>
<text x="318.5" y="117.7">OEa</text>
<text x="57.6" y="124.1">IC204</text>
<text x="88.6" y="121.3">C206</text>
<text x="89" y="123.8">0.1u</text>
<text x="318.5" y="122.8">I0b</text>
<text x="318.5" y="125.3">I1b</text>
<text x="329.2" y="122.8">Zb</text>
<text x="47.5" y="126.6">GND</text>
<text x="55.4" y="126.6">74HC161N</text>
<text x="56.4" y="130.4">~MR</text>
<text x="66.8" y="130.4">VCC</text>
<text x="93" y="130.9">GND</text>
<text x="318.5" y="127.9">I2b</text>
<text x="318.5" y="130.4">I3b</text>
<text x="56.4" y="132.9">CP</text>
<text x="56.4" y="135.5">D0</text>
<text x="67.9" y="135.5">Q0</text>
<text x="68.2" y="132.9">TC</text>
<text x="318.5" y="135.5">OEb</text>
<text x="56.4" y="138">D1</text>
<text x="56.4" y="140.6">D2</text>
<text x="56.4" y="143.1">D3</text>
<text x="67.9" y="143.1">Q3</text>
<text x="67.9" y="140.6">Q2</text>
<text x="67.9" y="138">Q1</text>
<text x="184.2" y="143.4">D209</text>
<text x="262.5" y="143.1">U203</text>
<text x="270.2" y="140.1">C207</text>
<text x="270.6" y="142.6">0.1u</text>
<text x="278.6" y="142.1">GND</text>
<text x="318.5" y="143.1">A1</text>
<text x="318.5" y="140.6">A0</text>
<text x="326" y="143.8" transform="rotate(-90 326 143.8)">GND</text>
<text x="56.4" y="145.6">CEP</text>
<text x="56.4" y="148.2">GND</text>
<text x="67" y="145.6">CET</text>
<text x="67.1" y="148.2">~PE</text>
<text x="184.2" y="146">LED</text>
<text x="201.9" y="144.7">D213</text>
<text x="201.9" y="147.2">LED</text>
<text x="262.5" y="145.6">74HC253</text>
<text x="193" y="152.3">D211</text>
<text x="193" y="154.9">LED</text>
<text x="210.8" y="153.6">D215</text>
<text x="253.7" y="155.8">I2a</text>
<text x="253.7" y="153.3">I1a</text>
<text x="253.7" y="150.7">I0a</text>
<text x="261.2" y="152.2" transform="rotate(-90 261.2 152.2)">VCC</text>
<text x="264.4" y="150.7">Za</text>
<text x="325.6" y="153.5">GND</text>
<text x="47.5" y="157.1">GND</text>
<text x="210.8" y="156.1">LED</text>
<text x="253.7" y="158.3">I3a</text>
<text x="253.7" y="163.4">OEa</text>
<text x="143.5" y="171.4">D201</text>
<text x="143.5" y="173.9">LED</text>
<text x="161.3" y="172.6">D205</text>
<text x="253.7" y="168.5">I0b</text>
<text x="253.7" y="171">I1b</text>
<text x="253.7" y="173.6">I2b</text>
<text x="264.4" y="168.5">Zb</text>
<text x="161.3" y="175.2">LED</text>
<text x="253.7" y="176.1">I3b</text>
<text x="152.4" y="180.3">D203</text>
<text x="152.4" y="182.8">LED</text>
<text x="170.2" y="181.5">D207</text>
<text x="170.2" y="184.1">LED</text>
<text x="253.7" y="181.2">OEb</text>
<text x="253.7" y="188.8">A1</text>
<text x="253.7" y="186.3">A0</text>
<text x="261.2" y="189.5" transform="rotate(-90 261.2 189.5)">GND</text>
<text x="260.9" y="198">GND</text>
<text x="294.3" y="215.5">U204</text>
<text x="302" y="212.4">C208</text>
<text x="302.4" y="215">0.1u</text>
<text x="310.4" y="214.5">GND</text>
<text x="294.3" y="218">74HC253</text>
<text x="161.9" y="222.9">4.7K</text>
<text x="285.5" y="225.7">I1a</text>
<text x="285.5" y="223.1">I0a</text>
<text x="293" y="224.6" transform="rotate(-90 293 224.6)">VCC</text>
<text x="296.1" y="223.1">Za</text>
<text x="285.5" y="230.7">I3a</text>
<text x="285.5" y="228.2">I2a</text>
<text x="166.9" y="234.5">GND</text>
<text x="285.5" y="235.8">OEa</text>
<text x="285.5" y="240.9">I0b</text>
<text x="285.5" y="243.4">I1b</text>
<text x="285.5" y="246">I2b</text>
<text x="296.1" y="240.9">Zb</text>
<text x="285.5" y="248.5">I3b</text>
<text x="285.5" y="253.6">OEb</text>
<text x="285.5" y="261.2">A1</text>
<text x="285.5" y="258.7">A0</text>
<text x="293" y="261.9" transform="rotate(-90 293 261.9)">GND</text>
<text x="292.6" y="270.4">GND</text>
</g>
<g font-size="1.3" fill="#000084">
<text x="104.1" y="20">I0a[0..3]</text>
<text x="113" y="23.8">I0b[0..3]</text>
<text x="125.7" y="28.9">I1a[0..3]</text>
<text x="135.9" y="36.5">I1b[0..3]</text>
<text x="32.6" y="60.6">D[0..3]</text>
</g>
<g font-size="1.3" fill="#a90000">
<text x="324.9" y="22.9" transform="rotate(-90 324.9 22.9)">16</text>
<text x="314.3" y="29">5</text>
<text x="314.3" y="26.4">6</text>
<text x="334.6" y="26.4">7</text>
<text x="314.3" y="34">3</text>
<text x="314.3" y="31.5">4</text>
<text x="52.6" y="37.8">1</text>
<text x="52.6" y="40.4">2</text>
<text x="72.3" y="40.4">15</text>
<text x="72.3" y="37.8">16</text>
<text x="314.3" y="39.1">1</text>
<text x="52.6" y="42.9">3</text>
<text x="52.6" y="45.5">4</text>
<text x="72.3" y="45.5">13</text>
<text x="72.3" y="42.9">14</text>
<text x="313.6" y="44.2">10</text>
<text x="313.6" y="46.7">11</text>
<text x="334.6" y="44.2">9</text>
<text x="52.6" y="48">5</text>
<text x="52.6" y="50.5">6</text>
<text x="52.6" y="53.1">7</text>
<text x="72.3" y="53.1">10</text>
<text x="72.3" y="50.5">11</text>
<text x="72.3" y="48">12</text>
<text x="313.6" y="49.3">12</text>
<text x="313.6" y="51.8">13</text>
<text x="52.6" y="55.6">8</text>
<text x="73" y="55.6">9</text>
<text x="313.6" y="56.9">15</text>
<text x="313.6" y="62">14</text>
<text x="314.3" y="64.5">2</text>
<text x="52.6" y="68.3">1</text>
<text x="52.6" y="70.9">2</text>
<text x="72.3" y="70.9">15</text>
<text x="72.3" y="68.3">16</text>
<text x="324.9" y="70.6" transform="rotate(-90 324.9 70.6)">8</text>
<text x="52.6" y="73.4">3</text>
<text x="52.6" y="75.9">4</text>
<text x="72.3" y="75.9">13</text>
<text x="72.3" y="73.4">14</text>
<text x="52.6" y="78.5">5</text>
<text x="52.6" y="81">6</text>
<text x="52.6" y="83.6">7</text>
<text x="72.3" y="83.6">10</text>
<text x="72.3" y="81">11</text>
<text x="72.3" y="78.5">12</text>
<text x="52.6" y="86.1">8</text>
<text x="73" y="86.1">9</text>
<text x="52.6" y="98.8">1</text>
<text x="52.6" y="101.3">2</text>
<text x="72.3" y="101.3">15</text>
<text x="72.3" y="98.8">16</text>
<text x="196.6" y="100.4" transform="rotate(-90 196.6 100.4)">2</text>
<text x="199.1" y="100.4" transform="rotate(-90 199.1 100.4)">3</text>
<text x="201.7" y="100.4" transform="rotate(-90 201.7 100.4)">4</text>
<text x="204.2" y="100.4" transform="rotate(-90 204.2 100.4)">5</text>
<text x="206.8" y="100.4" transform="rotate(-90 206.8 100.4)">6</text>
<text x="209.3" y="100.4" transform="rotate(-90 209.3 100.4)">7</text>
<text x="211.8" y="100.4" transform="rotate(-90 211.8 100.4)">8</text>
<text x="214.4" y="100.4" transform="rotate(-90 214.4 100.4)">9</text>
<text x="324.9" y="100.4" transform="rotate(-90 324.9 100.4)">16</text>
<text x="52.6" y="103.9">3</text>
<text x="52.6" y="106.4">4</text>
<text x="72.3" y="106.4">13</text>
<text x="72.3" y="103.9">14</text>
<text x="314.3" y="106.4">5</text>
<text x="314.3" y="103.9">6</text>
<text x="334.6" y="103.9">7</text>
<text x="52.6" y="109">5</text>
<text x="52.6" y="111.5">6</text>
<text x="72.3" y="111.5">11</text>
<text x="72.3" y="109">12</text>
<text x="196.6" y="108.7" transform="rotate(-90 196.6 108.7)">1</text>
<text x="314.3" y="111.5">3</text>
<text x="314.3" y="109">4</text>
<text x="52.6" y="114">7</text>
<text x="52.6" y="116.6">8</text>
<text x="72.3" y="114">10</text>
<text x="73" y="116.6">9</text>
<text x="314.3" y="116.6">1</text>
<text x="313.6" y="121.7">10</text>
<text x="313.6" y="124.2">11</text>
<text x="334.6" y="121.7">9</text>
<text x="52.6" y="129.3">1</text>
<text x="52.6" y="131.8">2</text>
<text x="72.3" y="131.8">15</text>
<text x="72.3" y="129.3">16</text>
<text x="313.6" y="126.7">12</text>
<text x="313.6" y="129.3">13</text>
<text x="52.6" y="134.4">3</text>
<text x="52.6" y="136.9">4</text>
<text x="72.3" y="136.9">13</text>
<text x="72.3" y="134.4">14</text>
<text x="313.6" y="134.4">15</text>
<text x="52.6" y="139.4">5</text>
<text x="52.6" y="142">6</text>
<text x="72.3" y="142">11</text>
<text x="72.3" y="139.4">12</text>
<text x="313.6" y="139.4">14</text>
<text x="314.3" y="142">2</text>
<text x="52.6" y="144.5">7</text>
<text x="52.6" y="147.1">8</text>
<text x="72.3" y="144.5">10</text>
<text x="73" y="147.1">9</text>
<text x="249.5" y="149.6">6</text>
<text x="260.1" y="146.1" transform="rotate(-90 260.1 146.1)">16</text>
<text x="269.8" y="149.6">7</text>
<text x="324.9" y="148" transform="rotate(-90 324.9 148)">8</text>
<text x="249.5" y="154.7">4</text>
<text x="249.5" y="152.1">5</text>
<text x="249.5" y="157.2">3</text>
<text x="248.9" y="167.4">10</text>
<text x="249.5" y="162.3">1</text>
<text x="269.8" y="167.4">9</text>
<text x="248.9" y="169.9">11</text>
<text x="248.9" y="172.5">12</text>
<text x="248.9" y="175">13</text>
<text x="248.9" y="185.2">14</text>
<text x="248.9" y="180.1">15</text>
<text x="249.5" y="187.7">2</text>
<text x="260.1" y="193.7" transform="rotate(-90 260.1 193.7)">8</text>
<text x="168.7" y="217.2" transform="rotate(-90 168.7 217.2)">2</text>
<text x="171.2" y="217.2" transform="rotate(-90 171.2 217.2)">3</text>
<text x="173.7" y="217.2" transform="rotate(-90 173.7 217.2)">4</text>
<text x="176.3" y="217.2" transform="rotate(-90 176.3 217.2)">5</text>
<text x="178.8" y="217.2" transform="rotate(-90 178.8 217.2)">6</text>
<text x="181.4" y="217.2" transform="rotate(-90 181.4 217.2)">7</text>
<text x="183.9" y="217.2" transform="rotate(-90 183.9 217.2)">8</text>
<text x="186.4" y="217.2" transform="rotate(-90 186.4 217.2)">9</text>
<text x="281.2" y="222">6</text>
<text x="291.8" y="218.5" transform="rotate(-90 291.8 218.5)">16</text>
<text x="301.6" y="222">7</text>
<text x="168.7" y="225.5" transform="rotate(-90 168.7 225.5)">1</text>
<text x="281.2" y="227.1">4</text>
<text x="281.2" y="224.5">5</text>
<text x="281.2" y="229.6">3</text>
<text x="280.6" y="239.8">10</text>
<text x="281.2" y="234.7">1</text>
<text x="301.6" y="239.8">9</text>
<text x="280.6" y="242.3">11</text>
<text x="280.6" y="244.9">12</text>
<text x="280.6" y="247.4">13</text>
<text x="280.6" y="257.6">14</text>
<text x="280.6" y="252.5">15</text>
<text x="281.2" y="260.1">2</text>
<text x="291.8" y="266.1" transform="rotate(-90 291.8 266.1)">8</text>
</g>
<g font-size="1.3" fill="#0f0f0f">
<text x="34.3" y="28.9">D0</text>
<text x="306.1" y="26.3">I0a0</text>
<text x="306.1" y="28.9">I0a1</text>
<text x="34.3" y="33.9">D2</text>
<text x="34.3" y="31.4">D1</text>
<text x="306.1" y="33.9">I0a3</text>
<text x="306.1" y="31.4">I0a2</text>
<text x="34.3" y="36.5">D3</text>
<text x="48.3" y="45.4">D1</text>
<text x="48.3" y="42.8">D0</text>
<text x="48.3" y="47.9">D2</text>
<text x="92.7" y="42.8">I0a0</text>
<text x="101.6" y="45.4">I0b0</text>
<text x="113" y="47.9">I1a0</text>
<text x="306.1" y="46.6">I0b1</text>
<text x="306.1" y="44.1">I0b0</text>
<text x="48.3" y="50.5">D3</text>
<text x="124.5" y="50.5">I1b0</text>
<text x="306.1" y="49.2">I0b2</text>
<text x="306.1" y="51.7">I0b3</text>
<text x="48.3" y="75.9">D1</text>
<text x="48.3" y="73.3">D0</text>
<text x="92.7" y="73.3">I0a1</text>
<text x="101.6" y="75.9">I0b1</text>
<text x="48.3" y="80.9">D3</text>
<text x="48.3" y="78.4">D2</text>
<text x="113" y="78.4">I1a1</text>
<text x="124.5" y="80.9">I1b1</text>
<text x="48.3" y="106.3">D1</text>
<text x="48.3" y="103.8">D0</text>
<text x="94" y="103.8">I0a2</text>
<text x="101.6" y="106.3">I0b2</text>
<text x="306.1" y="103.8">I1a0</text>
<text x="306.1" y="106.3">I1a1</text>
<text x="48.3" y="111.4">D3</text>
<text x="48.3" y="108.9">D2</text>
<text x="113" y="108.9">I1a2</text>
<text x="124.5" y="111.4">I1b2</text>
<text x="306.1" y="108.9">I1a2</text>
<text x="306.1" y="111.4">I1a3</text>
<text x="306.1" y="124.1">I1b1</text>
<text x="306.1" y="121.6">I1b0</text>
<text x="306.1" y="129.2">I1b3</text>
<text x="306.1" y="126.7">I1b2</text>
<text x="48.3" y="136.8">D1</text>
<text x="48.3" y="134.3">D0</text>
<text x="92.7" y="134.3">I0a3</text>
<text x="100.3" y="136.8">I0b3</text>
<text x="48.3" y="139.4">D2</text>
<text x="48.3" y="141.9">D3</text>
<text x="113" y="139.4">I1a3</text>
<text x="124.5" y="141.9">I1b3</text>
<text x="241.3" y="149.5">I0a0</text>
<text x="241.3" y="154.6">I0a2</text>
<text x="241.3" y="152.1">I0a1</text>
<text x="241.3" y="157.1">I0a3</text>
<text x="241.3" y="167.3">I0b0</text>
<text x="241.3" y="172.4">I0b2</text>
<text x="241.3" y="169.8">I0b1</text>
<text x="241.3" y="174.9">I0b3</text>
<text x="273" y="221.9">I1a0</text>
<text x="273" y="224.4">I1a1</text>
<text x="273" y="227">I1a2</text>
<text x="273" y="229.5">I1a3</text>
<text x="273" y="239.7">I1b0</text>
<text x="273" y="242.2">I1b1</text>
<text x="273" y="244.8">I1b2</text>
<text x="273" y="247.3">I1b3</text>
</g>
<g font-size="1.3" fill="#725600">
<text x="22.5" y="32.6">D1</text>
<text x="28.9" y="30.1">D0</text>
<text x="28.9" y="35.2">D2</text>
<text x="22.5" y="37.7">D3</text>
<text x="393.9" y="40.2">OUT1a</text>
<text x="393.9" y="36.4">OUT0a</text>
<text x="393.9" y="47.9">OUT3a</text>
<text x="393.9" y="44">OUT2a</text>
<text x="82.7" y="56.7">LP0</text>
<text x="393.9" y="72">SEL1a</text>
<text x="393.9" y="68.2">SEL0a</text>
<text x="393.9" y="78.3">Ena</text>
<text x="82.7" y="87.2">LP1</text>
<text x="82.7" y="117.7">LP2</text>
<text x="82.7" y="148.2">LP3</text>
<text x="396.4" y="157.1">OUT0b</text>
<text x="396.4" y="160.9">OUT1b</text>
<text x="396.4" y="164.7">OUT2b</text>
<text x="396.4" y="168.5">OUT3b</text>
<text x="396.4" y="187.6">SEL0b</text>
<text x="396.4" y="191.4">SEL1b</text>
<text x="396.4" y="197.7">Enb</text>
</g>
<g font-size="1.3" fill="#0000c2">
<text x="68.9" y="34.9">Reg0</text>
<text x="69.9" y="65.6">Reg1</text>
<text x="68.7" y="95.4">Reg2</text>
<text x="70.2" y="126.3">Reg3</text>
</g>
</svg>
